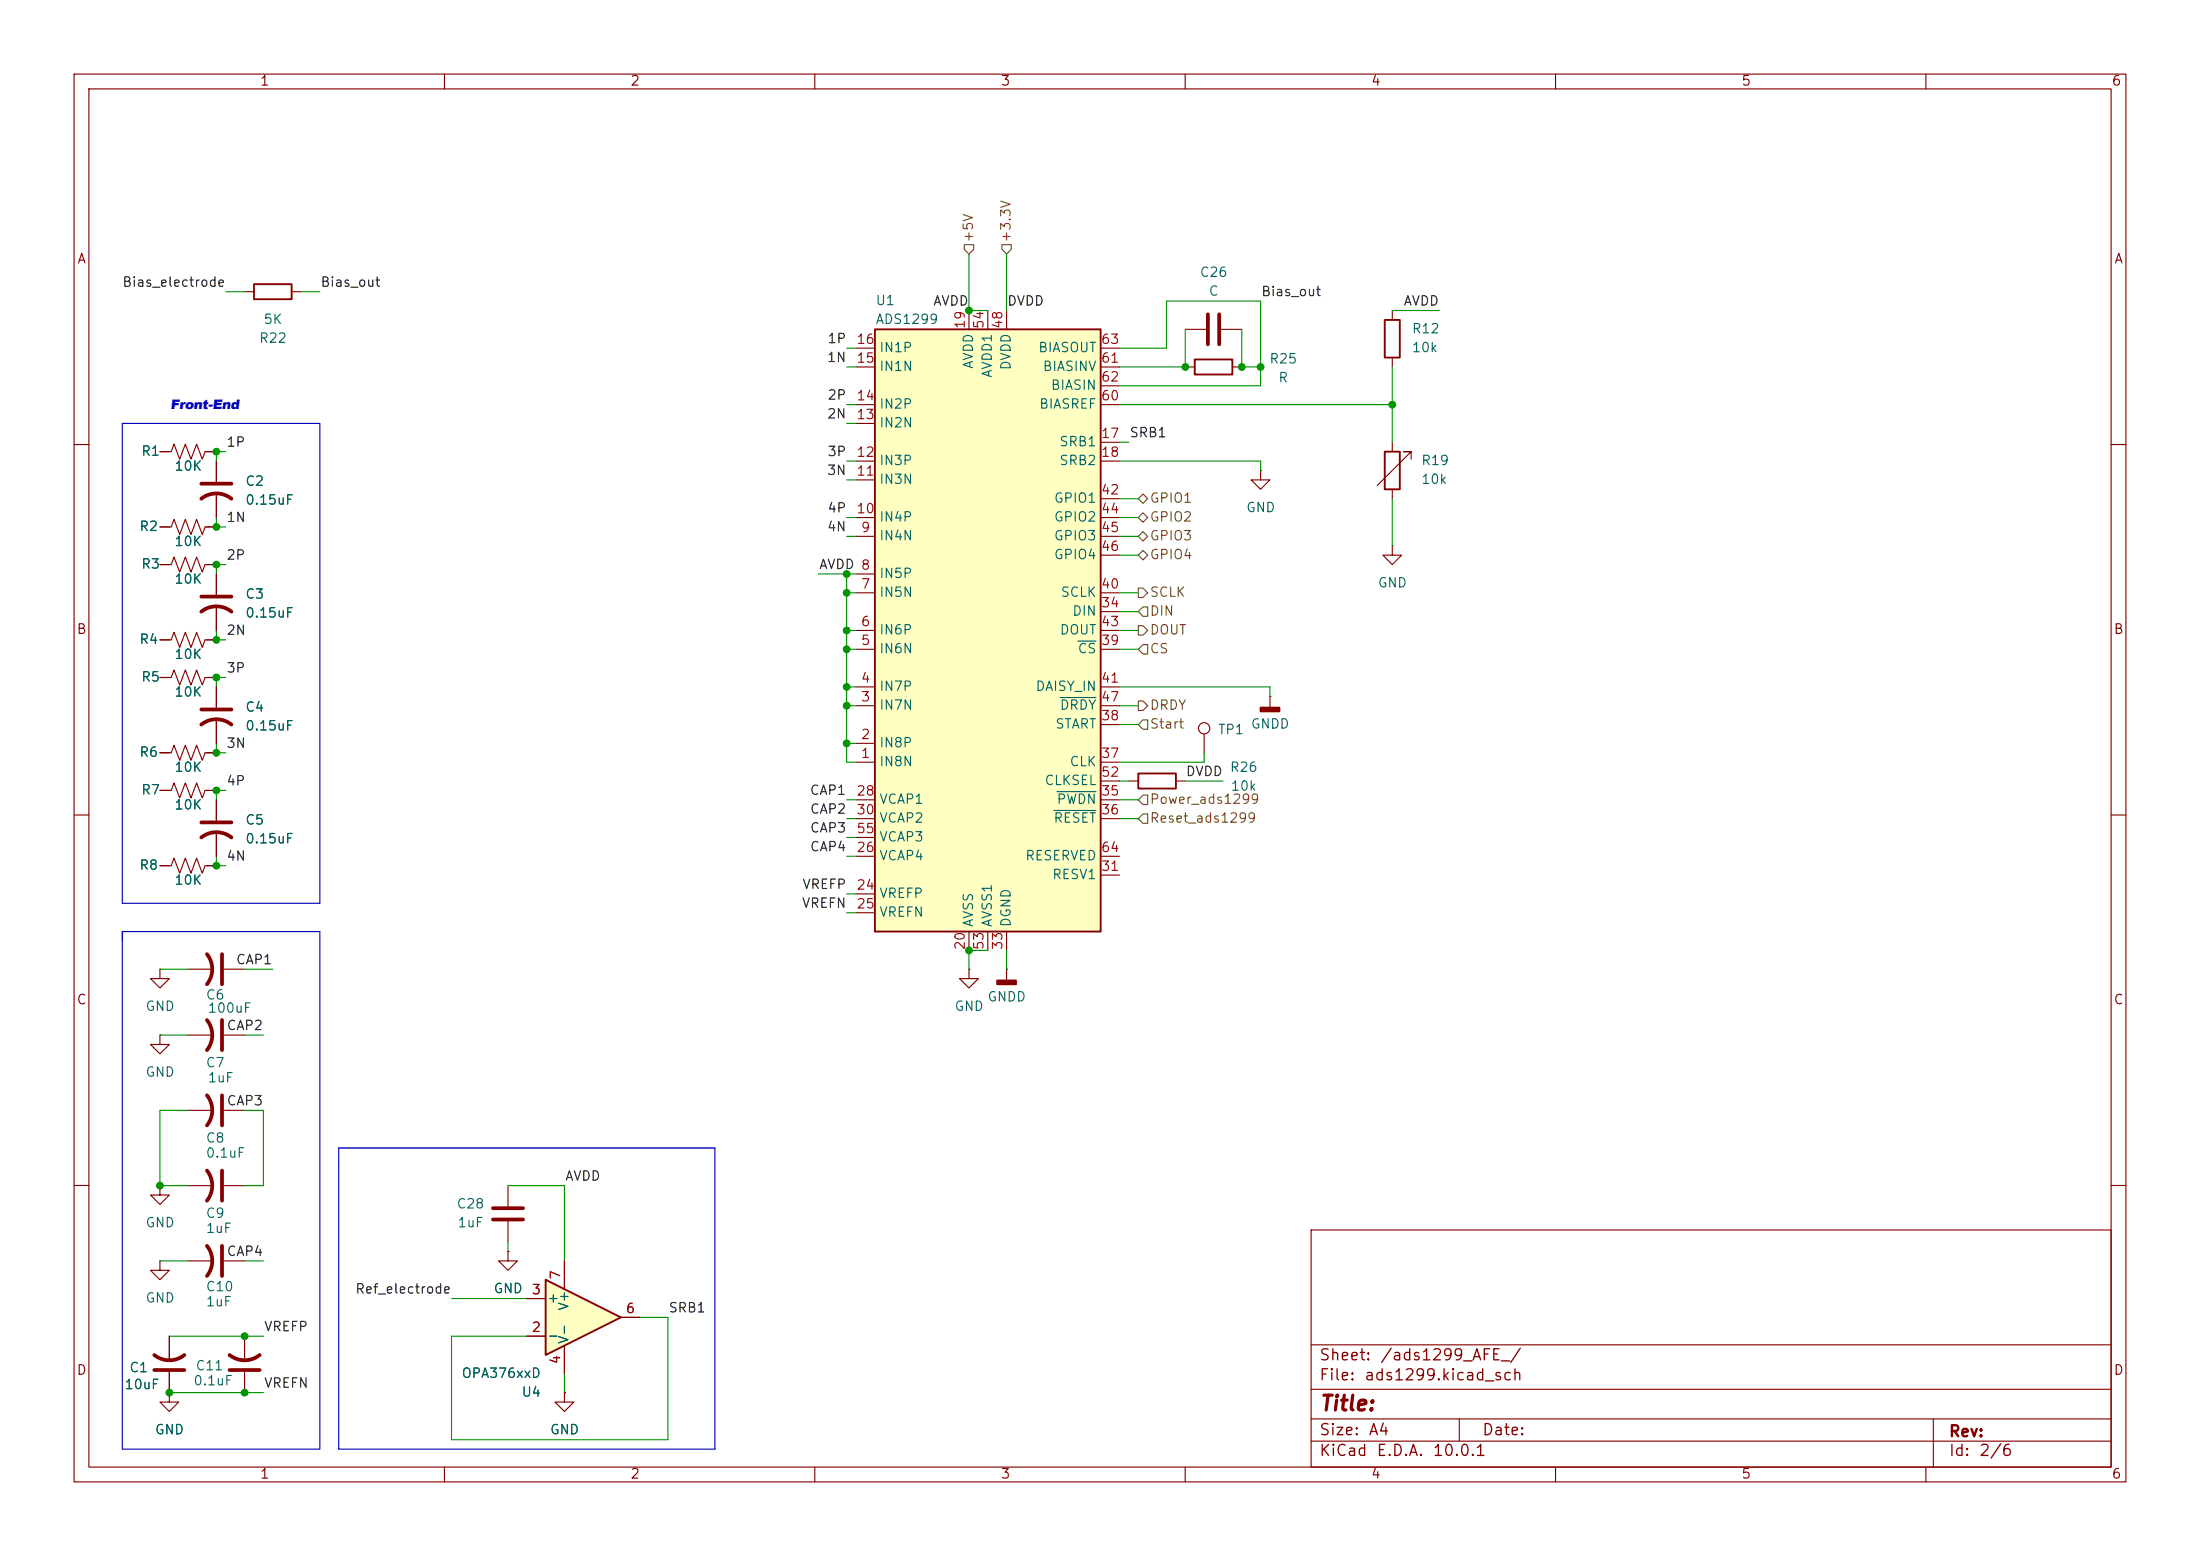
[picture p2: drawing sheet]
<svg xmlns="http://www.w3.org/2000/svg" width="297mm" height="210mm" viewBox="0 0 297 210" stroke-linecap="round" stroke-linejoin="round" font-family="sans-serif">
<g fill="none" stroke="#840000" stroke-width=".15">
<path d="M10 10h277v190h-277zM12 12h273v186h-273zM60 10v2M110 10v2M160 10v2M210 10v2M260 10v2M33 39.4h1.3M39.4 39.4h1.2M160 44.5h2.8M160 49.5h1.3M164.8 44.5h2.8"/>
<path d="M166.4 49.5h1.2M188 41.9v1.3M188 48.3v1.2M188 59.7v1.3M10 60h2M29.2 62.2v2.8M29.2 66.5v3.4M29.2 77.5v2.8M170.2 63.5v1.3h1.2l-1.2 1.2-1.3-1.2h1.3M170.2 63.5h.1M188 73.7v1.2h1.2l-1.2 1.3-1.3-1.3h1.3M188 73.7h.1"/>
<path d="M188 66v1.3M190.5 62v-1h-1h1l-4.6 4.5M285 60h2M21.6 86.4h1.5l.4-1.1 .8 2.1 .7-2.1 .8 2.1 .7-2.1 .8 2.1 .4-1h1.5M29.2 81.8v3.3M29.2 92.7v2.8M29.2 97v3.3M162.6 99.1v2.5M171.4 94h.1M171.4 94v1.5M10 110h2M21.6 106.7h1.5l.4-1 .8 2 .7-2 .8 2 .7-2 .8 2 .4-1h1.5"/>
<path d="M21.6 116.8h1.5l.4-1 .8 2.1 .7-2.1 .8 2.1 .7-2.1 .8 2.1 .4-1.1h1.5M29.2 108v2.7M29.2 112.3v3.3M152.4 105.4h1.3M158.7 105.4h1.3M285 110h2M21.6 130.8v1.3h1.3l-1.3 1.3-1.3-1.3h1.3M21.6 130.8h.1M21.6 139.7v1.3h1.3l-1.3 1.2-1.3-1.2h1.3M21.6 139.7h.1M25.4 130.8h3.3M25.4 139.7h3.3"/>
<path d="M30.2 130.8h2.8M30.2 139.7h2.8M25.4 149.9h3.3M30.2 149.9h2.8M10 160h2M21.6 170.2v1.3h1.3l-1.3 1.2-1.3-1.2h1.3M21.6 170.2h.1M21.6 160v1.3h1.3l-1.3 1.3-1.3-1.3h1.3M21.6 160h.1M25.4 160h3.3M25.4 170.2h3.3M30.2 160h2.8"/>
<path d="M30.2 170.2h2.8M177 166h108v32h-108zM285 160h2M22.9 188v1.2h1.2l-1.2 1.3-1.3-1.3h1.3M22.9 188h.1M22.9 180.3v3.3M22.9 185.2v2.8M33 180.3v3.3M33 185.2v2.8M60 198v2M110 198v2M160 198v2"/>
<path d="M177 194.5h108M177 191.5h108M177 187.5h108M177 181.5h108M197 191.5v3M210 198v2M260 198v2M261 191.5v6.5"/>
<circle cx="162.6" cy="98.3" r=".76"/>
</g>
<g fill="none" stroke="#840000" stroke-width=".51">
<path d="M163.1 42.4v4.1M164.6 42.4v4.1M27.2 67.3a3.3 3.3 0 0 1 4 0M27.2 65.3h4M27.2 82.6a3.3 3.3 0 0 1 4 0M27.2 97.8a3.3 3.3 0 0 1 4 0M27.2 80.5h4M27.2 95.8h4M27.2 113a3.3 3.3 0 0 1 4 0M27.2 111h4M27.9 128.8a3.3 3.3 0 0 1 0 4M27.9 137.7a3.3 3.3 0 0 1 0 4"/>
<path d="M30 128.8v4M30 137.7v4M27.9 158a3.3 3.3 0 0 1 0 4.1M27.9 147.8a3.3 3.3 0 0 1 0 4.1M30 147.8v4.1M30 158v4.1M27.9 168.1a3.3 3.3 0 0 1 0 4.1M30 168.1v4.1M20.8 182.9a3.3 3.3 0 0 0 4.1 0M20.8 184.9h4.1M31 182.9a3.3 3.3 0 0 0 4.1 0M31 184.9h4.1"/>
</g>
<path d="M34.3 38.4h5.1v2h-5.1zM161.3 48.5h5.1v2h-5.1zM186.9 43.2h2.1v5.1h-2.1zM186.9 61h2.1v5h-2.1zM153.7 104.4h5v2h-5z" fill="none" stroke="#840000" stroke-width=".25"/>
<path d="M170.2 95.5h2.5v.5h-2.5z" fill="#840000" stroke="#840000" stroke-width=".25"/>
<path d="M118.1 44.5h30.5v81.2h-30.5z" fill="#ffffc2"/>
<path d="M118.1 44.5h30.5v81.2h-30.5z" fill="none" stroke="#840000" stroke-width=".25"/>
<g fill="none" stroke="#840000" stroke-width=".15">
<path d="M115.6 57.2h2.5M115.6 54.6h2.5M115.6 49.5h2.5M115.6 47h2.5M130.8 41.9v2.6M133.3 41.9v2.6M135.9 41.9v2.6M148.6 54.6h2.5M148.6 49.5h2.5M148.6 47h2.5M148.6 59.7h2.5M148.6 52.1h2.5"/>
<path d="M21.6 76.2h1.5l.4-1 .8 2 .7-2 .8 2 .7-2 .8 2 .4-1h1.5M21.6 61h1.5l.4-1.1 .8 2.1 .7-2.1 .8 2.1 .7-2.1 .8 2.1 .4-1h1.5M21.6 71.1h1.5l.4-1 .8 2 .7-2 .8 2 .7-2 .8 2 .4-1h1.5M115.6 77.5h2.5M115.6 72.4h2.5M115.6 69.9h2.5M115.6 64.8h2.5M115.6 62.2h2.5M148.6 72.4h2.5M148.6 69.9h2.5M148.6 62.2h2.5M148.6 67.3h2.5"/>
<path d="M148.6 74.9h2.5M115.6 95.3h2.5M115.6 92.7h2.5M115.6 87.6h2.5M115.6 85.1h2.5M115.6 80h2.5M148.6 95.3h2.5M148.6 92.7h2.5M148.6 87.6h2.5M148.6 85.1h2.5M148.6 80h2.5M148.6 82.6h2.5"/>
<path d="M148.6 97.8h2.5M115.6 102.9h2.5M115.6 100.3h2.5M115.6 115.6h2.5M115.6 108h2.5M115.6 110.5h2.5M115.6 113h2.5M148.6 102.9h2.5M148.6 115.6h2.5M148.6 108h2.5M148.6 110.5h2.5M148.6 118.1h2.5"/>
<path d="M148.6 105.4h2.5M115.6 120.7h2.5M115.6 123.2h2.5M130.8 130.8v1.3h1.3l-1.3 1.3-1.3-1.3h1.3M130.8 130.8h.1M130.8 125.7v2.6M133.3 125.7v2.6M135.9 130.8h.1M135.9 125.7v2.6M135.9 130.8v1.5M76.2 188v1.2h1.3l-1.3 1.3-1.3-1.3h1.3M76.2 188h.1"/>
</g>
<path d="M143.1 94.1h4.9M145.5 86.5h2.5M142.3 109.4h5.7M142.7 106.8h5.3" fill="none" stroke="#006464" stroke-width=".15"/>
<path d="M134.6 132.3h2.6v.5h-2.6z" fill="#840000" stroke="#840000" stroke-width=".25"/>
<path d="M73.7 172.7l10.1 5.1-10.1 5.1z" fill="#ffffc2"/>
<path d="M73.7 172.7l10.1 5.1-10.1 5.1z" fill="none" stroke="#840000" stroke-width=".25"/>
<g fill="none" stroke="#840000" stroke-width=".15">
<path d="M21.6 76.2h1.3M21.6 61h1.3M21.6 71.1h1.3M27.9 76.2h1.3M27.9 61h1.3M27.9 71.1h1.3M29.2 62.2v2.8M29.2 66.5v3.4M29.2 77.5v2.8M21.6 91.4h1.5l.4-1 .8 2.1 .7-2.1 .8 2.1 .7-2.1 .8 2.1 .4-1.1h1.5M21.6 86.4h1.3M27.9 86.4h1.3"/>
<path d="M29.2 81.8v3.3M29.2 92.7v2.8M29.2 97v3.3M21.6 101.6h1.5l.4-1 .8 2 .7-2 .8 2 .7-2 .8 2 .4-1h1.5M21.6 116.8h1.3M21.6 106.7h1.3M27.9 116.8h1.3M27.9 106.7h1.3M29.2 108v2.7M29.2 112.3v3.3M68.6 168.9v1.3h1.2l-1.2 1.3-1.3-1.3h1.3M68.6 168.9h.1"/>
<path d="M68.6 160v2.8M68.6 164.8v2.8M71.1 175.3h2.6M76.2 170.2v3.8M83.8 177.8h2.6M22.9 188h.1M22.9 180.3v3.3M22.9 185.2v2.8M71.1 180.3h2.6M76.2 188h.1M76.2 181.6v3.8"/>
</g>
<path d="M66.5 163.1h4.1M66.5 164.6h4.1" fill="none" stroke="#840000" stroke-width=".51"/>
<g fill="none" stroke="#725600" stroke-width=".15">
<path d="M130.2 33h1.2v.7l-.6 .6-.6-.6zM135.3 33h1.2v.7l-.6 .6-.6-.6zM153.7 79.4h.6l.6 .6-.6 .6h-.6zM153.7 69.9l.6-.7 .6 .7-.6 .6zM153.7 67.3l.6-.6 .6 .6-.6 .6zM154.3 74.3l.6 .6-.6 .7-.6-.7zM154.3 71.8l.6 .6-.6 .6-.6-.6zM153.7 84.5h.6l.6 .6-.6 .6h-.6zM153.7 94.6h.6l.6 .7-.6 .6h-.6zM154.3 81.9h.6v1.3h-.6l-.6-.6zM154.3 97.2h.6v1.2h-.6l-.6-.6zM154.3 87h.6v1.3h-.6l-.6-.7z"/>
<path d="M154.3 109.9h.6v1.2h-.6l-.6-.6zM154.3 107.3h.6v1.3h-.6l-.6-.6z"/>
</g>
<path d="M16.5 57.2h26.7v64.7h-26.7zM16.5 125.7h26.7v69.9h-26.7zM45.7 154.9h50.8v40.7h-50.8z" fill="none" stroke="#0000c2" stroke-width=".15"/>
<g fill="none" stroke="#009600" stroke-width=".15">
<path d="M30.5 39.4h2.5M40.6 39.4h2.6M130.8 34.3v7.6h2.5M135.9 34.3v7.6M114.3 54.6h1.3M114.3 57.2h1.3M114.3 47h1.3M114.3 49.5h1.3M151.1 47h6.4v-6.4h12.7v11.5h-19.1M151.1 54.6h36.9M151.1 59.7h1.3M160 44.5v5h-8.9"/>
<path d="M167.6 44.5v5h2.6M188 41.9h6.3M188 49.5v10.2M29.2 69.9v1.2h1.3M30.5 61h-1.3v1.2M30.5 76.2h-1.3v1.3M110.5 77.5h5.1M114.3 77.5v25.4h1.3M114.3 69.9h1.3M114.3 64.8h1.3M114.3 62.2h1.3M114.3 72.4h1.3"/>
<path d="M151.1 69.9h2.6M151.1 62.2h19.1v1.3M151.1 74.9h2.6M151.1 72.4h2.6M151.1 67.3h2.6M188 67.3v6.4M29.2 85.1v1.3h1.3M30.5 91.4h-1.3v1.3M114.3 92.7h1.3M114.3 95.3h1.3M114.3 87.6h1.3M114.3 85.1h1.3"/>
<path d="M114.3 80h1.3M151.1 92.7h20.3v1.3M151.1 95.3h2.6M151.1 87.6h2.6M151.1 85.1h2.6M151.1 80h2.6M151.1 97.8h2.6M151.1 82.6h2.6M29.2 100.3v1.3h1.3M29.2 115.6v1.2h1.3M30.5 106.7h-1.3v1.3M114.3 100.3h1.3"/>
<path d="M114.3 110.5h1.3M114.3 108h1.3M114.3 113h1.3M114.3 115.6h1.3M151.1 110.5h2.6M151.1 108h2.6M151.1 105.4h1.3M160 105.4h5.1M162.6 101.6v1.3h-11.5M21.6 139.7h3.8M21.6 130.8h3.8M33 139.7h2.6"/>
<path d="M33 130.8h3.8M114.3 123.2h1.3M114.3 120.7h1.3M133.3 128.3h-2.5v2.5M135.9 128.3v2.5M25.4 149.9h-3.8v10.1h3.8M33 149.9h2.6v10.1h-2.6M21.6 170.2h3.8M33 170.2h2.6M61 175.3h10.1M68.6 160h7.6v10.2M68.6 167.6v1.3"/>
<path d="M86.4 177.8h3.8v16.5h-29.2v-14h10.1M22.9 180.3h12.7M22.9 188h12.7M76.2 185.4v2.6"/>
</g>
<g fill="#009600" stroke="#009600" stroke-width=".14">
<circle cx="29.2" cy="116.8" r=".46"/>
<circle cx="21.6" cy="160" r=".46"/>
<circle cx="114.3" cy="95.3" r=".46"/>
<circle cx="114.3" cy="100.3" r=".46"/>
<circle cx="114.3" cy="92.7" r=".46"/>
<circle cx="114.3" cy="85.1" r=".46"/>
<circle cx="114.3" cy="87.6" r=".46"/>
<circle cx="130.8" cy="128.3" r=".46"/>
<circle cx="160" cy="49.5" r=".46"/>
<circle cx="188" cy="54.6" r=".46"/>
<circle cx="167.6" cy="49.5" r=".46"/>
<circle cx="170.2" cy="49.5" r=".46"/>
<circle cx="29.2" cy="101.6" r=".46"/>
<circle cx="29.2" cy="106.7" r=".46"/>
<circle cx="29.2" cy="91.4" r=".46"/>
<circle cx="29.2" cy="61" r=".46"/>
<circle cx="114.3" cy="77.5" r=".46"/>
<circle cx="130.8" cy="41.9" r=".46"/>
<circle cx="33" cy="180.3" r=".46"/>
<circle cx="33" cy="188" r=".46"/>
<circle cx="22.9" cy="188" r=".46"/>
<circle cx="114.3" cy="80" r=".46"/>
<circle cx="29.2" cy="86.4" r=".46"/>
<circle cx="29.2" cy="71.1" r=".46"/>
<circle cx="29.2" cy="76.2" r=".46"/>
</g>
<text font-size="2" fill="#840000" x="178" y="190.9">Title:</text>
<text font-size="1.8" fill="#0000c2" x="23" y="55.2">Front-End</text>
<g font-size="1.5" fill="#840000">
<text x="178" y="184">Sheet:</text>
<text x="186.2" y="184">/ads1299_AFE_/</text>
<text x="178" y="186.7">File:</text>
<text x="184.1" y="186.7">ads1299.kicad_sch</text>
<text x="178" y="196.9">KiCad</text>
<text x="178" y="194.1">Size:</text>
<text x="184.7" y="194.1">A4</text>
<text x="185.7" y="196.9">E.D.A.</text>
<text x="193.3" y="196.9">10.0.1</text>
<text x="200" y="194.1">Date:</text>
<text x="263" y="194.3">Rev:</text>
<text x="263" y="196.9">Id:</text>
<text x="267.1" y="196.9">2/6</text>
</g>
<g font-size="1.3" fill="#840000">
<text x="35" y="11.9">1</text>
<text x="85" y="11.9">2</text>
<text x="135" y="11.9">3</text>
<text x="185" y="11.9">4</text>
<text x="235" y="11.9">5</text>
<text x="285" y="11.9">6</text>
<text x="10.3" y="35.9">A</text>
<text x="285.3" y="35.9">A</text>
<text x="10.3" y="85.9">B</text>
<text x="285.3" y="85.9">B</text>
<text x="10.3" y="135.9">C</text>
<text x="285.3" y="135.9">C</text>
<text x="10.3" y="185.9">D</text>
<text x="285.3" y="185.9">D</text>
<text x="35" y="199.9">1</text>
<text x="85" y="199.9">2</text>
<text x="135" y="199.9">3</text>
<text x="185" y="199.9">4</text>
<text x="235" y="199.9">5</text>
<text x="285" y="199.9">6</text>
</g>
<g font-size="1.3" fill="#725600">
<text x="131.7" y="32.8" transform="rotate(-90 131.7 32.8)">+5V</text>
<text x="136.8" y="32.8" transform="rotate(-90 136.8 32.8)">+3.3V</text>
<text x="155.1" y="70.7">GPIO2</text>
<text x="155.1" y="68.2">GPIO1</text>
<text x="155.1" y="75.8">GPIO4</text>
<text x="155.1" y="73.3">GPIO3</text>
<text x="155.1" y="80.9">SCLK</text>
<text x="155.1" y="83.4">DIN</text>
<text x="155.1" y="86">DOUT</text>
<text x="155.1" y="88.5">CS</text>
<text x="155.1" y="98.7">Start</text>
<text x="155.1" y="96.1">DRDY</text>
<text x="155.1" y="111.4">Reset_ads1299</text>
<text x="155.1" y="108.8">Power_ads1299</text>
</g>
<g font-size="1.3" fill="#0f0f0f">
<text x="16.4" y="39">Bias_electrode</text>
<text x="43.2" y="39">Bias_out</text>
<text x="125.9" y="41.6">AVDD</text>
<text x="135.9" y="41.6">DVDD</text>
<text x="170.2" y="40.3">Bias_out</text>
<text x="189.4" y="41.6">AVDD</text>
<text x="111.6" y="46.6">1P</text>
<text x="111.6" y="49.2">1N</text>
<text x="111.6" y="56.8">2N</text>
<text x="111.6" y="54.3">2P</text>
<text x="152.4" y="59.3">SRB1</text>
<text x="30.5" y="60.6">1P</text>
<text x="111.6" y="64.4">3N</text>
<text x="111.6" y="61.9">3P</text>
<text x="30.5" y="70.8">1N</text>
<text x="111.6" y="69.5">4P</text>
<text x="30.5" y="75.9">2P</text>
<text x="110.5" y="77.1">AVDD 8</text>
<text x="111.6" y="72">4N</text>
<text x="30.5" y="86">2N</text>
<text x="30.5" y="91.1">3P</text>
<text x="30.5" y="101.3">3N</text>
<text x="30.5" y="106.3">4P</text>
<text x="109.2" y="107.6">CAP1</text>
<text x="160" y="105.1">DVDD</text>
<text x="109.3" y="112.7">CAP3</text>
<text x="109.3" y="110.1">CAP2</text>
<text x="30.5" y="116.5">4N</text>
<text x="109.3" y="115.2">CAP4</text>
<text x="108.2" y="122.8">VREFN</text>
<text x="108.2" y="120.3">VREFP</text>
<text x="31.8" y="130.5">CAP1</text>
<text x="30.5" y="139.4">CAP2</text>
<text x="30.5" y="149.5">CAP3</text>
<text x="76.2" y="159.7">AVDD</text>
<text x="30.5" y="169.8">CAP4</text>
<text x="35.6" y="180">VREFP</text>
<text x="47.9" y="174.9">Ref_electrode</text>
<text x="90.2" y="177.5">SRB1</text>
<text x="35.6" y="187.6">VREFN</text>
</g>
<g font-size="1.3" fill="#006464">
<text x="118.1" y="41.5">U1</text>
<text x="161.9" y="37.7">C26</text>
<text x="163.1" y="40.2">C</text>
<text x="34.9" y="46.6">R22</text>
<text x="35.5" y="44">5K</text>
<text x="118.1" y="44">ADS1299</text>
<text x="118.6" y="47.9">IN1P</text>
<text x="140.1" y="47.9">BIASOUT</text>
<text x="190.5" y="47.9">10k</text>
<text x="190.5" y="45.3">R12</text>
<text x="118.6" y="50.4">IN1N</text>
<text x="131.7" y="49.9" transform="rotate(-90 131.7 49.9)">AVDD</text>
<text x="134.2" y="51.1" transform="rotate(-90 134.2 51.1)">AVDD1</text>
<text x="136.8" y="50.1" transform="rotate(-90 136.8 50.1)">DVDD</text>
<text x="140.7" y="50.4">BIASINV</text>
<text x="141.8" y="52.9">BIASIN</text>
<text x="171.3" y="49.4">R25</text>
<text x="172.5" y="51.9">R</text>
<text x="118.6" y="58">IN2N</text>
<text x="118.6" y="55.5">IN2P</text>
<text x="140.2" y="55.5">BIASREF</text>
<text x="19" y="61.8">R1</text>
<text x="23.5" y="63.9">10K</text>
<text x="33" y="65.9">C2</text>
<text x="118.6" y="65.6">IN3N</text>
<text x="118.6" y="63.1">IN3P</text>
<text x="142.9" y="60.6">SRB1</text>
<text x="142.9" y="63.1">SRB2</text>
<text x="191.8" y="65.6">10k</text>
<text x="191.8" y="63.1">R19</text>
<text x="18.7" y="72">R2</text>
<text x="33" y="68.4">0.15uF</text>
<text x="118.6" y="70.7">IN4P</text>
<text x="142.2" y="68.2">GPIO1</text>
<text x="142.2" y="70.7">GPIO2</text>
<text x="168.1" y="69.4">GND</text>
<text x="19" y="77.1">R3</text>
<text x="23.5" y="74">10K</text>
<text x="118.6" y="73.3">IN4N</text>
<text x="142.2" y="73.3">GPIO3</text>
<text x="142.2" y="75.8">GPIO4</text>
<text x="23.5" y="79.1">10K</text>
<text x="33" y="81.1">C3</text>
<text x="33" y="83.7">0.15uF</text>
<text x="118.6" y="80.9">IN5N</text>
<text x="118.6" y="78.3">IN5P</text>
<text x="143.1" y="80.9">SCLK</text>
<text x="144.7" y="83.4">DIN</text>
<text x="185.9" y="79.6">GND</text>
<text x="18.7" y="87.2">R4</text>
<text x="23.5" y="89.3">10K</text>
<text x="118.6" y="88.5">IN6N</text>
<text x="118.6" y="86">IN6P</text>
<text x="143" y="86">DOUT</text>
<text x="145.4" y="88.5">CS</text>
<text x="19" y="92.3">R5</text>
<text x="23.5" y="94.3">10K</text>
<text x="118.6" y="93.6">IN7P</text>
<text x="139.7" y="93.6">DAISY_IN</text>
<text x="33" y="96.4">C4</text>
<text x="33" y="98.9">0.15uF</text>
<text x="118.6" y="101.2">IN8P</text>
<text x="118.6" y="96.1">IN7N</text>
<text x="142.4" y="98.7">START</text>
<text x="143" y="96.1">DRDY</text>
<text x="164.3" y="99.4">TP1</text>
<text x="168.8" y="98.7">GNDD</text>
<text x="18.7" y="102.5">R6</text>
<text x="19" y="107.5">R7</text>
<text x="23.5" y="104.5">10K</text>
<text x="118.6" y="103.7">IN8N</text>
<text x="140.9" y="106.3">CLKSEL</text>
<text x="144.3" y="103.7">CLK</text>
<text x="165.9" y="104.5">R26</text>
<text x="166.1" y="107">10k</text>
<text x="23.5" y="109.6">10K</text>
<text x="33" y="111.6">C5</text>
<text x="118.6" y="108.8">VCAP1</text>
<text x="118.6" y="111.4">VCAP2</text>
<text x="118.6" y="113.9">VCAP3</text>
<text x="142.1" y="111.4">RESET</text>
<text x="142.6" y="108.8">PWDN</text>
<text x="18.7" y="117.7">R8</text>
<text x="23.5" y="119.7">10K</text>
<text x="33" y="114.1">0.15uF</text>
<text x="118.6" y="116.4">VCAP4</text>
<text x="138.3" y="116.4">RESERVED</text>
<text x="142" y="119">RESV1</text>
<text x="118.6" y="121.5">VREFP</text>
<text x="118.6" y="124.1">VREFN</text>
<text x="131.7" y="125.2" transform="rotate(-90 131.7 125.2)">AVSS</text>
<text x="134.2" y="125.2" transform="rotate(-90 134.2 125.2)">AVSS1</text>
<text x="136.8" y="125.2" transform="rotate(-90 136.8 125.2)">DGND</text>
<text x="19.6" y="136.8">GND</text>
<text x="27.7" y="135.2">C6</text>
<text x="27.9" y="137">100uF</text>
<text x="128.8" y="136.8">GND</text>
<text x="133.2" y="135.5">GNDD</text>
<text x="19.6" y="145.6">GND</text>
<text x="27.7" y="144.4">C7</text>
<text x="27.9" y="146.4">1uF</text>
<text x="27.7" y="154.5">C8</text>
<text x="27.7" y="156.6">0.1uF</text>
<text x="19.6" y="166">GND</text>
<text x="27.7" y="164.7">C9</text>
<text x="27.7" y="166.7">1uF</text>
<text x="61.6" y="163.4">C28</text>
<text x="61.7" y="166">1uF</text>
<text x="19.6" y="176.1">GND</text>
<text x="27.7" y="176.6">1uF</text>
<text x="27.7" y="174.6">C10</text>
<text x="66.5" y="174.9">GND</text>
<text x="73.8" y="176.1">+</text>
<text x="77.1" y="177" transform="rotate(-90 77.1 177)">V+</text>
<text x="17.4" y="185.5">C1</text>
<text x="26.3" y="185.3">C11</text>
<text x="73.8" y="181.2">-</text>
<text x="77.1" y="181.5" transform="rotate(-90 77.1 181.5)">V-</text>
<text x="16.7" y="187.8">10uF</text>
<text x="26" y="187.3">0.1uF</text>
<text x="62.2" y="186.3">OPA376xxD</text>
<text x="70.3" y="188.8">U4</text>
<text x="20.8" y="193.9">GND</text>
<text x="74.2" y="193.9">GND</text>
</g>
<g font-size="1.3" fill="#a90000">
<text x="115.5" y="46.7">16</text>
<text x="130.6" y="44.5" transform="rotate(-90 130.6 44.5)">19</text>
<text x="133.1" y="44.5" transform="rotate(-90 133.1 44.5)">54</text>
<text x="135.6" y="44.5" transform="rotate(-90 135.6 44.5)">48</text>
<text x="148.5" y="46.7">63</text>
<text x="115.5" y="49.3">15</text>
<text x="148.5" y="49.3">61</text>
<text x="148.5" y="51.8">62</text>
<text x="115.5" y="56.9">13</text>
<text x="115.5" y="54.4">14</text>
<text x="148.5" y="59.4">17</text>
<text x="148.5" y="54.4">60</text>
<text x="115.5" y="64.5">11</text>
<text x="115.5" y="62">12</text>
<text x="148.5" y="62">18</text>
<text x="115.5" y="69.6">10</text>
<text x="148.5" y="67.1">42</text>
<text x="148.5" y="69.6">44</text>
<text x="116.1" y="72.1">9</text>
<text x="148.5" y="72.1">45</text>
<text x="148.5" y="74.7">46</text>
<text x="116.1" y="79.8">7</text>
<text x="148.5" y="82.3">34</text>
<text x="148.5" y="79.8">40</text>
<text x="116.1" y="87.4">5</text>
<text x="116.1" y="84.8">6</text>
<text x="148.5" y="87.4">39</text>
<text x="148.5" y="84.8">43</text>
<text x="116.1" y="95">3</text>
<text x="116.1" y="92.5">4</text>
<text x="148.5" y="92.5">41</text>
<text x="148.5" y="95">47</text>
<text x="116.1" y="100.1">2</text>
<text x="148.5" y="97.5">38</text>
<text x="115.5" y="107.7">28</text>
<text x="116.1" y="102.6">1</text>
<text x="148.5" y="107.7">35</text>
<text x="148.5" y="102.6">37</text>
<text x="148.5" y="105.2">52</text>
<text x="115.5" y="110.2">30</text>
<text x="115.5" y="112.8">55</text>
<text x="148.5" y="110.2">36</text>
<text x="115.5" y="115.3">26</text>
<text x="148.5" y="117.9">31</text>
<text x="148.5" y="115.3">64</text>
<text x="115.5" y="120.4">24</text>
<text x="115.5" y="122.9">25</text>
<text x="130.6" y="128.3" transform="rotate(-90 130.6 128.3)">20</text>
<text x="133.1" y="128.3" transform="rotate(-90 133.1 128.3)">53</text>
<text x="135.6" y="128.3" transform="rotate(-90 135.6 128.3)">33</text>
<text x="75.9" y="172.8" transform="rotate(-90 75.9 172.8)">7</text>
<text x="71.7" y="175">3</text>
<text x="84.4" y="177.5">6</text>
<text x="71.7" y="180.1">2</text>
<text x="75.9" y="184.2" transform="rotate(-90 75.9 184.2)">4</text>
</g>
</svg>
